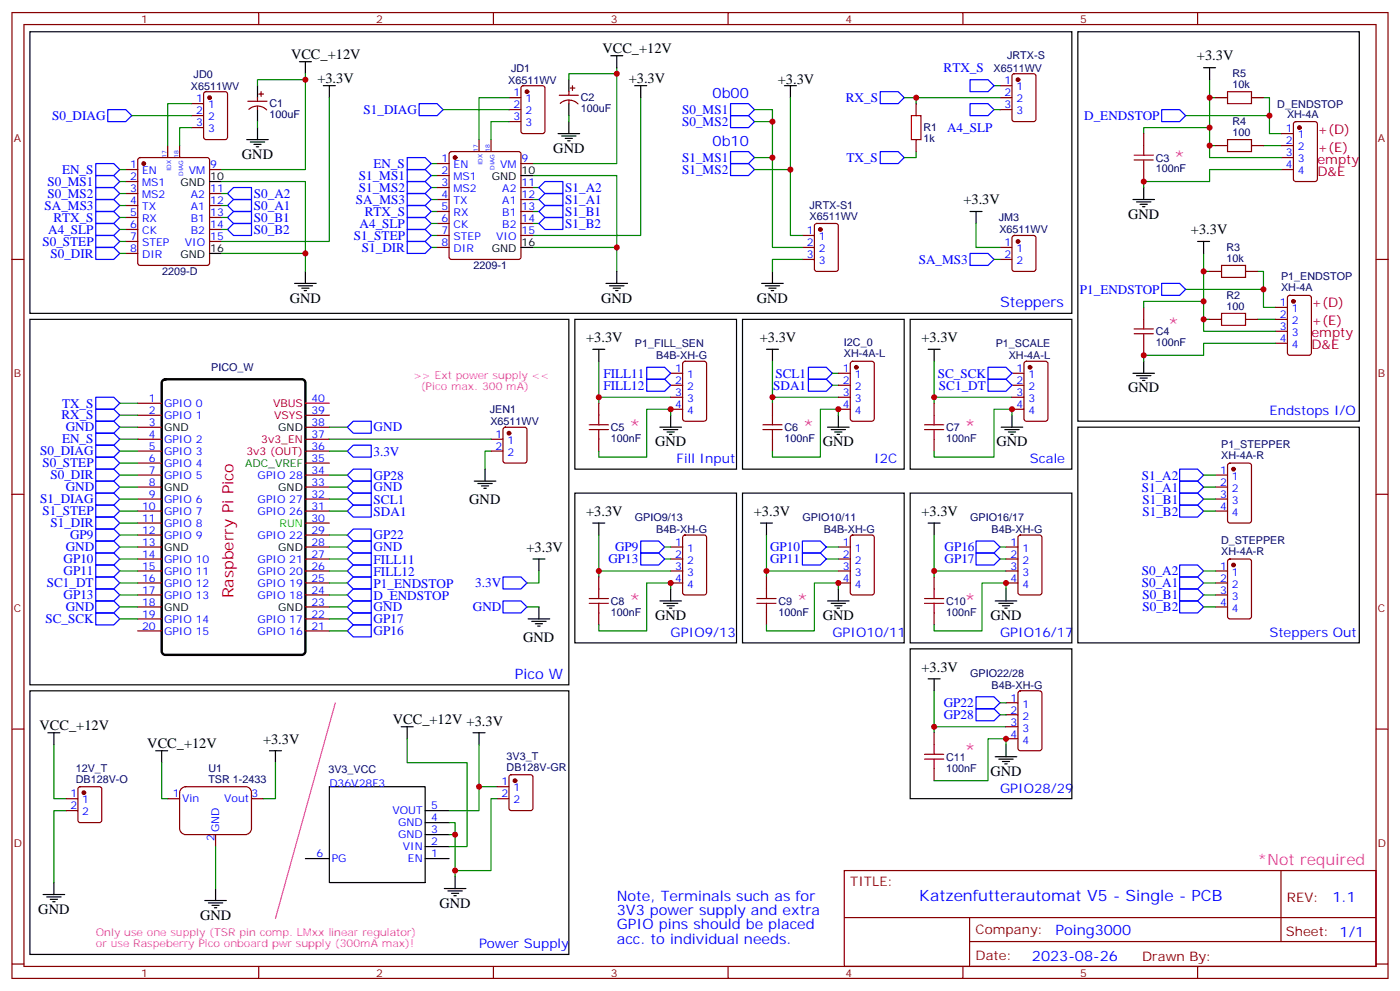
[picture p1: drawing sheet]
<svg xmlns="http://www.w3.org/2000/svg" width="412mm" height="292mm" viewBox="0 0 412 292" stroke-linecap="round" stroke-linejoin="round" font-family="sans-serif">
<g fill="none" stroke="#870000" stroke-width=".35">
<path d="M3.5 3.7h405.4v284.3h-405.4zM7.1 7.2h398.2v277.3h-398.2zM76.2 3.7v3.5M145.3 3.7v3.5M214.5 3.7v3.5M283.6 3.7v3.5M352.8 3.7v3.5M56.4 30.5h3.6M56.4 34h3.6M56.4 37.6h3.6M60.2 27.2l.5-.2h5.6l.7 .4v13l-.4 .6-5.9 .1-.7-.5v-12.9zM73 29.8h5.7"/>
<path d="M73.3 32.2a3.8 3.8 0 0 1 5.3 .2M75.8 28.8v1M75.8 31.2v1.1M76.2 27.7h1.4M76.9 27v1.4M149.9 28.8h3.6M149.9 32.3h3.6M149.9 35.8h3.6M153.7 25.4l.5-.2h5.6l.7 .5v12.9l-.4 .7h-5.9l-.7-.4v-13zM164.7 28h5.7M165 30.4a3.8 3.8 0 0 1 5.3 .2M167.6 27v1"/>
<path d="M167.6 29.5v1M167.9 25.9h1.4M168.6 25.2v1.4M269.9 30.5v3.5M294.6 28.8h3.5M294.6 32.3h3.5M294.6 25.2h3.5M298.3 21.9l.5-.2h5.6l.7 .4 .1 13-.5 .7h-5.9l-.6-.5-.1-12.9zM336.9 39.3v3.6M358.1 28.8h3.5M368.7 28.8h3.5M377.5 39.3h3.5"/>
<path d="M381.2 36l.5-.2h5.6l.7 .4 .1 16.5-.5 .7h-5.9l-.6-.4-.1-16.5zM37 49.9h3.6M37 53.4h3.6M37 57h3.6M40.8 46.6l.5-.2h19.7l.7 .4v30.6l-.4 .7h-20l-.7-.4v-30.6zM49.4 42.9v3.5M52.9 42.9v3.5M61.7 49.9h3.6M61.7 57h3.6M128.8 48.2h3.5M128.8 51.7h3.5M128.8 55.2h3.5"/>
<path d="M128.8 58.7h3.5M132.5 44.8l.5-.2h19.8l.6 .5 .1 30.6-.5 .6-20 .1-.7-.5v-30.6zM141.1 41.1v3.5M144.6 41.1v3.5M153.5 48.2h3.5M153.5 55.2h3.5M153.5 58.7h3.5M269.9 41.1v3.5M336.9 49.9v3.5M358.1 42.9h3.5M368.7 42.9h3.5M377.5 49.9h3.5"/>
<path d="M377.5 42.9h3.5M377.5 46.4h3.5M3.5 76.4h3.6M37 60.5h3.6M37 64h3.6M37 67.6h3.6M37 71.1h3.6M37 74.6h3.6M61.7 60.5h3.6M61.7 64h3.6M61.7 67.6h3.6M61.7 71.1h3.6"/>
<path d="M128.8 62.3h3.5M128.8 65.8h3.5M128.8 69.3h3.5M128.8 72.8h3.5M153.5 62.3h3.5M153.5 65.8h3.5M153.5 69.3h3.5M236.4 76.4h3.5M236.4 69.3h3.5M236.4 72.8h3.5M240.1 66l.5-.2h5.6l.7 .4v13l-.4 .6-5.9 .1-.7-.5v-12.9zM294.6 76.4h3.5"/>
<path d="M294.6 72.8h3.5M298.3 69.5l.5-.2h5.6l.7 .5 .1 9.4-.5 .6-5.9 .1-.6-.5-.1-9.4zM356.3 79.9h3.5M366.9 79.9h3.5M405.3 76.4h3.6M336.9 90.5v3.5M356.3 94h3.5M366.9 94h3.5M375.7 90.5h3.5M375.7 94h3.5M375.7 97.5h3.5M379.5 87.2l.4-.2h5.7l.6 .4 .1 16.5-.5 .6-5.9 .1-.6-.5-.1-16.4z"/>
<path d="M40.6 118.7h7M176.4 118.7v3.5M197.6 109.9h3.5M197.6 113.4h3.5M197.6 116.9h3.5M201.3 106.6l.5-.2h5.6l.7 .4v16.5l-.4 .6-5.9 .1-.7-.5v-16.4zM227.5 118.7v3.5M246.9 109.9h3.6M246.9 113.4h3.6M246.9 116.9h3.6M250.7 106.6l.5-.2h5.6l.7 .4v16.5l-.4 .6-5.9 .1-.7-.5v-16.4zM275.2 118.7v3.5"/>
<path d="M298.1 109.9h3.5M298.1 113.4h3.5M298.1 116.9h3.5M301.9 106.6l.4-.2h5.7l.6 .4 .1 16.5-.5 .6-5.9 .1-.6-.5-.1-16.4zM336.9 101.1v3.5M375.7 101.1h3.5M40.6 139.9h7M40.6 122.2h7M40.6 125.8h7M40.6 129.3h7M40.6 132.8h7M40.6 136.3h7"/>
<path d="M90 139.9h7M90 122.2h7M90 125.8h7M90 129.3h7M90 132.8h7M90 136.3h7M144.6 129.3h3.6M144.6 132.8h3.6M148.4 126l.5-.2h5.6l.7 .4v9.4l-.4 .7h-5.9l-.7-.4v-9.4zM176.4 129.3v3.5M197.6 120.5h3.5M227.5 129.3v3.5"/>
<path d="M246.9 120.5h3.6M275.2 129.3v3.5M298.1 120.5h3.5M358.1 139.9h3.5M361.8 136.6l.5-.3h5.6l.7 .5 .1 16.5-.5 .6-5.9 .1-.6-.5-.1-16.4zM3.5 145.5h3.6M40.6 150.5h7M40.6 146.9h7M40.6 143.4h7M40.6 154h7M40.6 157.5h7M90 150.5h7"/>
<path d="M90 146.9h7M90 143.4h7M90 154h7M90 157.5h7M201.3 157.7l.5-.2h5.6l.7 .4v16.5l-.4 .7-5.9 .1-.7-.5v-16.5zM250.7 157.7l.5-.2h5.6l.7 .4v16.5l-.4 .7-5.9 .1-.7-.5v-16.5zM300.1 157.7l.5-.2h5.6l.7 .4v16.5l-.4 .7-5.9 .1-.7-.5v-16.5zM358.1 150.5h3.5M358.1 146.9h3.5M358.1 143.4h3.5M405.3 145.5h3.6M40.6 178.7h7"/>
<path d="M40.6 175.2h7M40.6 171.6h7M40.6 168.1h7M40.6 161h7M40.6 164.6h7M90 178.7h7M90 175.2h7M90 171.6h7M90 168.1h7M90 161h7M90 164.6h7M176.4 169.9v3.5"/>
<path d="M197.6 171.6h3.5M197.6 168.1h3.5M197.6 161h3.5M197.6 164.6h3.5M225.8 169.9v3.5M246.9 171.6h3.6M246.9 168.1h3.6M246.9 161h3.6M246.9 164.6h3.6M275.2 169.9v3.5M296.3 171.6h3.6M296.3 168.1h3.6"/>
<path d="M296.3 161h3.6M296.3 164.6h3.6M358.1 178.7h3.5M358.1 175.2h3.5M358.1 171.6h3.5M358.1 168.1h3.5M361.8 164.8l.5-.2h5.6l.7 .4 .1 16.5-.5 .7h-5.9l-.6-.5-.1-16.4zM40.6 182.2h7M40.6 185.7h7M90 182.2h7M90 185.7h7M176.4 180.4v3.6"/>
<path d="M225.8 180.4v3.6M275.2 180.4v3.6M3.5 214.7h3.6M275.2 215.7v3.6M296.3 206.9h3.6M296.3 210.4h3.6M296.3 214h3.6M296.3 217.5h3.6M300.1 203.6l.5-.2h5.6l.7 .4v16.5l-.4 .7h-5.9l-.7-.4v-16.5zM405.3 214.7h3.6M19.4 235.1h3.5M19.4 238.7h3.5"/>
<path d="M23.2 231.8l.4-.2h5.7l.6 .4 .1 9.5-.5 .6-5.9 .1-.6-.5-.1-9.4zM49.4 235.1h3.5M53.5 232.1l1.2-.5h17.6a1.76 1.76 0 0 1 1.8 1.8v10.5a1.89 1.89 0 0 1-1.8 1.8h-17.6a1.89 1.89 0 0 1-1.8-1.8v-10.5zM74.1 235.1h3.5M146.4 235.1h3.5M146.4 231.6h3.5M150.2 228.3l.4-.2h5.7l.6 .4 .1 9.4-.5 .7-5.9 .1-.6-.5-.1-9.4zM275.2 226.3v3.5M63.5 245.7v3.5M248.7 256.3h156.6v28.2h-156.6zM377.3 256.3v20.9M248.7 270.1h156.5"/>
<path d="M285.6 277.2h119.6M285.6 270.1v14.2M3.5 283.8h3.6M76.2 284.5v3.5M145.3 284.5v3.5M214.5 284.5v3.5M283.6 284.5v3.5M352.8 284.5v3.5M405.3 283.8h3.6"/>
</g>
<g fill="#870000" stroke="#870000" stroke-width=".35">
<circle cx="42.3" cy="48.2" r=".53"/>
<circle cx="134.1" cy="46.4" r=".53"/>
<circle cx="363.4" cy="166.3" r=".53"/>
<circle cx="363.4" cy="138.1" r=".53"/>
<circle cx="24.7" cy="233.4" r=".53"/>
<circle cx="252.2" cy="108.1" r=".53"/>
<circle cx="61.7" cy="28.8" r=".53"/>
<circle cx="155.2" cy="27" r=".53"/>
<circle cx="299.9" cy="23.5" r=".53"/>
<circle cx="299.9" cy="71.1" r=".53"/>
<circle cx="241.7" cy="67.6" r=".53"/>
<circle cx="382.8" cy="37.6" r=".53"/>
<circle cx="381" cy="88.7" r=".53"/>
<circle cx="151.7" cy="229.8" r=".53"/>
<circle cx="303.4" cy="108.1" r=".53"/>
<circle cx="149.9" cy="127.5" r=".53"/>
</g>
<g fill="none" stroke="#000" stroke-width=".35">
<path d="M8.8 9.3h306.9v83h-306.9zM88.2 18.2h3.5M90 18.2v3.5M179.9 16.4h3.5M181.7 16.4v3.5M317.5 9.3h82.9v114.7h-82.9zM354.5 19.9h3.6M356.3 19.9v3.6M75.8 25.2v3.6M75.8 32.3v3.5M75.8 37.6v3.5M95.2 25.2h3.6"/>
<path d="M97 25.2v3.6M164.4 39.3h6.3M167.6 23.5v3.5M167.6 30.5v3.5M167.6 35.8v3.5M187 25.2h3.5M188.7 25.2v3.6M231.1 25.2h3.5M232.8 25.2v3.6M61.7 53.4h3.6M72.7 41.1h6.3M73.7 41.8h4.3"/>
<path d="M74.8 42.5h2.1M75.5 43.2h.7M153.5 51.7h3.5M165.5 40h4.2M166.5 40.7h2.1M167.2 41.5h.7M333.7 58.7h6.4M334.8 59.4h4.2M336.9 55.2v3.5M61.7 74.6h3.6M90 79.9v3.5M153.5 72.8h3.5"/>
<path d="M181.7 79.9v3.5M227.5 79.9v3.5M285.8 62.3h3.5M287.5 62.3v3.5M335.8 60.1h2.2M336.5 60.9h.8M352.8 71.1h3.5M354.5 71.1v3.5M8.8 94h158.8v107.6h-158.8zM86.8 83.4h6.3M87.8 84.1h4.3M88.9 84.8h2.1"/>
<path d="M89.6 85.5h.7M169.3 94h47.7v44.1h-47.7zM178.5 83.4h6.4M179.6 84.1h4.2M180.6 84.8h2.1M181.3 85.5h.7M218.7 94h47.6v44.1h-47.6zM224.4 83.4h6.3M225.4 84.1h4.3M226.5 84.8h2.1M227.2 85.5h.7M268.1 94h47.6v44.1h-47.6z"/>
<path d="M174.6 102.8h3.6M176.4 102.8v3.6M225.8 102.8h3.5M227.5 102.8v3.6M273.4 102.8h3.5M275.2 102.8v3.6M333.7 109.9h6.4M334.8 110.6h4.2M335.8 111.3h2.2M336.5 112h.8M336.9 106.4v3.5M142.9 138.1v3.5"/>
<path d="M194.4 125.8h6.3M195.4 126.5h4.3M196.5 127.2h2.1M197.2 127.9h.7M197.6 122.2v3.6M243.8 125.8h6.3M244.8 126.5h4.3M245.9 127.2h2.1M246.6 127.9h.7M246.9 122.2v3.6M294.9 125.8h6.4M296 126.5h4.2"/>
<path d="M297 127.2h2.2M297.7 127.9h.7M298.1 122.2v3.6M317.5 125.8h82.9v63.5h-82.9zM139.7 141.6h6.3M140.8 142.3h4.2M141.8 143.1h2.1M142.5 143.8h.7M169.3 145.2h47.7v44.1h-47.7zM174.6 154h3.6M176.4 154v3.5M218.7 145.2h47.6v44.1h-47.6z"/>
<path d="M224 154h3.5M225.8 154v3.5M268.1 145.2h47.6v44.1h-47.6zM273.4 154h3.5M275.2 154v3.5M157 164.6h3.5M158.7 164.6v3.5M158.7 178.7v3.5M194.4 176.9h6.3M195.4 177.6h4.3M196.5 178.3h2.1M197.2 179h.7"/>
<path d="M197.6 173.4v3.5M243.8 176.9h6.3M244.8 177.6h4.3M245.9 178.3h2.1M246.6 179h.7M246.9 173.4v3.5M293.2 176.9h6.3M294.2 177.6h4.2M295.3 178.3h2.1M296 179h.7M296.3 173.4v3.5M155.6 182.2h6.3"/>
<path d="M156.6 182.9h4.3M157.7 183.6h2.1M158.4 184.3h.7M268.1 191h47.6v44.1h-47.6zM273.4 199.8h3.5M275.2 199.8v3.6M8.8 203.4h158.8v77.6h-158.8zM14.1 215.7h3.5M15.9 215.7v3.6M118.2 214h3.5M119.9 214v3.5M139.3 215.7h3.6"/>
<path d="M141.1 215.7v3.6M296.3 219.3v3.5M45.9 221h3.5M47.6 221v3.5M79.4 221h3.5M81.1 221v3.5M97 231.6h28.2v28.2h-28.2zM125.2 238.7h7.1M293.2 222.8h6.3M294.2 223.5h4.2M295.3 224.2h2.1M296 224.9h.7"/>
<path d="M15.9 259.8v3.5M90 252.8h7M125.2 252.8h7.1M125.2 242.2h7.1M125.2 245.7h7.1M125.2 249.2h7.1M134.1 258.1v3.5M12.7 263.3h6.3M13.8 264.1h4.2M14.8 264.8h2.1M15.5 265.5h.7M60.3 265.1h6.4"/>
<path d="M61.4 265.8h4.2M62.4 266.5h2.2M63.1 267.2h.8M63.5 261.6v3.5M130.9 261.6h6.3M131.9 262.3h4.3M133 263h2.1M133.7 263.7h.7"/>
</g>
<g fill="none" stroke="#008700" stroke-width=".35">
<path d="M181.7 19.9v28.3h-24.7M38.8 34h17.6M56.4 37.6h-3.5v5.3M56.4 30.5h-7v12.4M75.8 35.8v1.8M90 21.7v28.2h-24.7M90 23.5h-14.2v1.7M97 28.8v42.3h-31.7M130.5 32.3h19.4M149.9 35.8h-5.3v5.3M149.9 28.8h-8.8v12.3M167.6 34v1.8"/>
<path d="M181.7 21.7h-14.1v1.8M188.7 28.8v40.5h-31.7M222.2 32.3h5.3v14.1h-5.3M222.2 35.8h5.3M232.8 28.8v40.5h3.6M266.3 28.8h28.3M269.9 28.8v1.7M292.8 25.2h1.8M292.8 32.3h1.8M349.2 34h24.7M356.3 23.5v19.4h1.8M356.3 37.6h-19.4v1.7"/>
<path d="M356.3 28.8h1.8M372.2 28.8h1.7v10.5h3.6M35.3 49.9h1.7M35.3 57h1.7M35.3 53.4h1.7M65.3 53.4h24.7v21.2M65.3 57h1.7M127 55.2h1.8M127 51.7h1.8M127 58.7h1.8M127 48.2h1.8M157 51.7h24.7v21.1"/>
<path d="M157 55.2h1.7M157 58.7h1.7M222.2 49.9h10.6M227.5 46.4v26.4h8.9M269.9 44.6v1.8h-3.6M356.3 42.9v3.5h21.2M372.2 42.9h5.3M377.5 49.9h-21.2v3.5h-19.4v1.8M35.3 71.1h1.7M35.3 74.6h1.7M35.3 64h1.7M35.3 60.5h1.7"/>
<path d="M35.3 67.6h1.7M65.3 74.6h24.7v5.3M65.3 64h1.7M65.3 60.5h1.7M65.3 67.6h1.7M127 62.3h1.8M127 65.8h1.8M127 72.8h1.8M127 69.3h1.8M157 72.8h24.7v7.1M157 62.3h1.7M157 65.8h1.7"/>
<path d="M236.4 76.4h-8.9v3.5M287.5 65.8v7h7.1M292.8 76.4h1.8M354.5 74.6v19.4h1.8M354.5 79.9h1.8M370.4 79.9h1.8v10.6h3.5M349.2 85.2h23M354.5 94v3.5h21.2M354.5 88.7h-17.6v1.8M370.4 94h5.3M35.3 118.7h5.3M176.4 106.4v10.5h21.2"/>
<path d="M176.4 116.9v1.8M227.5 106.4v10.5h19.4M227.5 116.9v1.8M245.2 109.9h1.7M245.2 113.4h1.7M275.2 106.4v10.5h22.9M275.2 116.9v1.8M375.7 101.1h-21.2v3.5h-17.6v1.8M35.3 139.9h5.3M35.3 125.8h5.3M35.3 136.3h5.3M35.3 132.8h5.3"/>
<path d="M35.3 129.3h5.3M35.3 122.2h5.3M97 139.9h5.3M97 125.8h5.3M97 132.8h5.3M97 129.3h47.6M144.6 132.8h-1.7v5.3M197.6 122.2v-1.7h-7.1v14.1h-14.1v-1.8M246.9 122.2v-1.7h-5.2v14.1h-14.2v-1.8M298.1 122.2v-1.7h-5.3v14.1h-17.6v-1.8M354.5 139.9h3.6M35.3 143.4h5.3"/>
<path d="M35.3 146.9h5.3M35.3 150.5h5.3M35.3 154h5.3M35.3 157.5h5.3M97 143.4h5.3M97 146.9h5.3M97 150.5h5.3M97 157.5h5.3M176.4 157.5v10.6h21.2M225.8 157.5v10.6h21.1M275.2 157.5v10.6h21.1M354.5 143.4h3.6"/>
<path d="M354.5 146.9h3.6M354.5 150.5h3.6M35.3 178.7h5.3M35.3 168.1h5.3M35.3 171.6h5.3M35.3 175.2h5.3M35.3 161h5.3M35.3 164.6h5.3M97 178.7h5.3M97 168.1h5.3M97 171.6h5.3M97 175.2h5.3"/>
<path d="M97 161h5.3M97 164.6h5.3M155.2 178.7h3.5M158.7 168.1v3.5h-3.5M176.4 168.1v1.8M195.8 161h1.8M195.8 164.6h1.8M197.6 173.4v-1.8h-7.1v14.1h-14.1v-1.7M225.8 168.1v1.8M243.4 161h3.5M243.4 164.6h3.5M246.9 173.4v-1.8h-7v14.1h-14.1v-1.7"/>
<path d="M275.2 168.1v1.8M294.6 161h1.7M294.6 164.6h1.7M296.3 173.4v-1.8h-7v14.1h-14.1v-1.7M354.5 178.7h3.6M354.5 168.1h3.6M354.5 171.6h3.6M354.5 175.2h3.6M35.3 182.2h5.3M97 182.2h5.3M97 185.7h5.3M15.9 219.3v15.8h3.5"/>
<path d="M119.9 217.5v7h17.7v24.7h-5.3M141.1 219.3v12.3h5.3M275.2 203.4v10.6h21.1M275.2 214v1.7M294.6 206.9h1.7M294.6 210.4h1.7M296.3 219.3v-1.8h-5.3v12.3h-15.8M19.4 238.7h-3.5v21.1M47.6 224.5v10.6h1.8M81.1 224.5v10.6h-3.5M141.1 231.6v7.1h-8.8M146.4 235.1h-1.8v21.2h-10.5"/>
<path d="M63.5 249.2v12.4M132.3 242.2h1.8v3.5h-1.8M134.1 245.7v12.4"/>
</g>
<g fill="none" stroke="#00f" stroke-width=".35">
<path d="M31.7 32.3h5.3l1.8 1.7-1.8 1.8h-5.3zM123.5 30.5h5.3l1.7 1.8-1.7 1.7h-5.3zM215.2 30.5h5.3l1.7 1.8-1.7 1.7h-5.3zM215.2 34h5.3l1.7 1.8-1.7 1.8h-5.3zM259.3 27h5.3l1.7 1.8-1.7 1.7h-5.3zM285.8 30.5h5.2l1.8 1.8-1.8 1.7h-5.2zM285.8 23.5h5.2l1.8 1.7-1.8 1.8h-5.2zM342.2 32.3h5.3l1.7 1.7-1.7 1.8h-5.3zM28.2 48.2h5.3l1.8 1.7-1.8 1.8h-5.3zM28.2 51.7h5.3l1.8 1.7-1.8 1.8h-5.3zM28.2 55.2h5.3l1.8 1.8-1.8 1.7h-5.3zM28.2 58.7h5.3l1.8 1.8-1.8 1.8h-5.3z"/>
<path d="M67 57l1.8-1.8h5.3v3.5h-5.3zM119.9 53.4h5.3l1.8 1.8-1.8 1.8h-5.3zM119.9 49.9h5.3l1.8 1.8-1.8 1.7h-5.3zM119.9 46.4h5.3l1.8 1.8-1.8 1.7h-5.3zM119.9 57h5.3l1.8 1.7-1.8 1.8h-5.3zM158.7 58.7l1.8-1.7h5.3v3.5h-5.3zM158.7 55.2l1.8-1.8h5.3v3.6h-5.3zM215.2 44.6h5.3l1.7 1.8-1.7 1.8h-5.3zM215.2 48.2h5.3l1.7 1.7-1.7 1.8h-5.3zM259.3 44.6h5.3l1.7 1.8-1.7 1.8h-5.3zM28.2 69.3h5.3l1.8 1.8-1.8 1.7h-5.3zM28.2 72.8h5.3l1.8 1.8-1.8 1.8h-5.3z"/>
<path d="M28.2 62.3h5.3l1.8 1.7-1.8 1.8h-5.3zM28.2 65.8h5.3l1.8 1.8-1.8 1.7h-5.3zM67 60.5l1.8-1.8h5.3v3.6h-5.3zM67 64l1.8-1.7h5.3v3.5h-5.3zM67 67.6l1.8-1.8h5.3v3.5h-5.3zM119.9 60.5h5.3l1.8 1.8-1.8 1.7h-5.3zM119.9 71.1h5.3l1.8 1.7-1.8 1.8h-5.3zM119.9 67.6h5.3l1.8 1.7-1.8 1.8h-5.3zM119.9 64h5.3l1.8 1.8-1.8 1.8h-5.3zM158.7 65.8l1.8-1.8h5.3v3.6h-5.3zM158.7 62.3l1.8-1.8h5.3v3.5h-5.3zM285.8 74.6h5.2l1.8 1.8-1.8 1.7h-5.2z"/>
<path d="M342.2 83.4h5.3l1.7 1.8-1.7 1.8h-5.3zM28.2 116.9h5.3l1.8 1.8-1.8 1.8h-5.3zM190.5 108.1h5.3l1.8 1.8-1.8 1.8h-5.3zM190.5 111.7h5.3l1.8 1.7-1.8 1.8h-5.3zM238.1 108.1h5.3l1.8 1.8-1.8 1.8h-5.3zM238.1 111.7h5.3l1.8 1.7-1.8 1.8h-5.3zM291 111.7h5.3l1.8 1.7-1.8 1.8h-5.3zM291 108.1h5.3l1.8 1.8-1.8 1.8h-5.3zM28.2 124h5.3l1.8 1.8-1.8 1.7h-5.3zM28.2 138.1h5.3l1.8 1.8-1.8 1.7h-5.3zM28.2 134.6h5.3l1.8 1.7-1.8 1.8h-5.3zM28.2 131.1h5.3l1.8 1.7-1.8 1.8h-5.3z"/>
<path d="M28.2 127.5h5.3l1.8 1.8-1.8 1.8h-5.3zM28.2 120.5h5.3l1.8 1.7-1.8 1.8h-5.3zM102.3 139.9l1.8-1.8h5.3v3.5h-5.3zM102.3 125.8l1.8-1.8h5.3v3.5h-5.3zM102.3 132.8l1.8-1.7h5.3v3.5h-5.3zM347.5 138.1h5.3l1.7 1.8-1.7 1.7h-5.3zM28.2 159.3h5.3l1.8 1.7-1.8 1.8h-5.3zM28.2 141.6h5.3l1.8 1.8-1.8 1.8h-5.3zM28.2 152.2h5.3l1.8 1.8-1.8 1.8h-5.3zM28.2 148.7h5.3l1.8 1.8-1.8 1.7h-5.3zM28.2 145.2h5.3l1.8 1.7-1.8 1.8h-5.3zM28.2 155.8h5.3l1.8 1.7-1.8 1.8h-5.3z"/>
<path d="M102.3 150.5l1.8-1.8h5.3v3.5h-5.3zM102.3 146.9l1.8-1.7h5.3v3.5h-5.3zM102.3 143.4l1.8-1.8h5.3v3.6h-5.3zM102.3 157.5l1.8-1.7h5.3v3.5h-5.3zM188.7 159.3h5.3l1.8 1.7-1.8 1.8h-5.3zM236.4 159.3h5.3l1.7 1.7-1.7 1.8h-5.3zM287.5 159.3h5.3l1.8 1.7-1.8 1.8h-5.3zM347.5 141.6h5.3l1.7 1.8-1.7 1.8h-5.3zM347.5 145.2h5.3l1.7 1.7-1.7 1.8h-5.3zM347.5 148.7h5.3l1.7 1.8-1.7 1.7h-5.3zM28.2 176.9h5.3l1.8 1.8-1.8 1.7h-5.3zM28.2 169.9h5.3l1.8 1.7-1.8 1.8h-5.3z"/>
<path d="M28.2 162.8h5.3l1.8 1.8-1.8 1.7h-5.3zM28.2 166.3h5.3l1.8 1.8-1.8 1.8h-5.3zM28.2 173.4h5.3l1.8 1.8-1.8 1.7h-5.3zM102.3 171.6l1.8-1.7h5.3v3.5h-5.3zM102.3 175.2l1.8-1.8h5.3v3.5h-5.3zM102.3 164.6l1.8-1.8h5.3v3.5h-5.3zM102.3 168.1l1.8-1.8h5.3v3.6h-5.3zM102.3 178.7l1.8-1.8h5.3v3.5h-5.3zM102.3 161l1.8-1.7h5.3v3.5h-5.3zM148.2 176.9h5.3l1.7 1.8-1.7 1.7h-5.3zM148.2 169.9h5.3l1.7 1.7-1.7 1.8h-5.3zM188.7 162.8h5.3l1.8 1.8-1.8 1.7h-5.3z"/>
<path d="M236.4 162.8h5.3l1.7 1.8-1.7 1.7h-5.3zM287.5 162.8h5.3l1.8 1.8-1.8 1.7h-5.3zM347.5 166.3h5.3l1.7 1.8-1.7 1.8h-5.3zM347.5 169.9h5.3l1.7 1.7-1.7 1.8h-5.3zM347.5 173.4h5.3l1.7 1.8-1.7 1.7h-5.3zM347.5 176.9h5.3l1.7 1.8-1.7 1.7h-5.3zM28.2 180.4h5.3l1.8 1.8-1.8 1.8h-5.3zM102.3 182.2l1.8-1.8h5.3v3.6h-5.3zM104.1 184h5.3v3.5h-5.3l-1.8-1.8zM287.5 205.1h5.3l1.8 1.8-1.8 1.8h-5.3zM287.5 208.7h5.3l1.8 1.7-1.8 1.8h-5.3z"/>
</g>
<path d="M47.9 112.1l.8-.4h40.2l.6 .2 .4 .5 .1 79.3-.3 .7-.5 .3-40.5 .1-.6-.2-.4-.6-.1-79.3z" fill="none" stroke="#000" stroke-width=".71"/>
<path d="M90 118.7h7" fill="none" stroke="#f00" stroke-width=".35"/>
<g fill="none" stroke="#a10000" stroke-width=".35">
<path d="M268.5 34h2.8v7.1h-2.8zM361.6 27h7.1v3.5h-7.1zM334.1 47.1h5.6M334.1 45.7h5.6M336.9 42.9v2.8M336.9 47.1v2.8M361.6 41.1h7.1v3.5h-7.1zM359.8 78.1h7.1v3.6h-7.1zM334.1 98.2h5.6M334.1 96.8h5.6M336.9 94v2.8M336.9 98.2v2.9"/>
<path d="M359.8 92.3h7.1v3.5h-7.1zM173.6 126.5h5.6M173.6 125.1h5.6M176.4 122.2v2.9M176.4 126.5v2.8M224.7 126.5h5.7M224.7 125.1h5.7M227.5 122.2v2.9M227.5 126.5v2.8M272.3 126.5h5.7M272.3 125.1h5.7M275.2 122.2v2.9"/>
<path d="M275.2 126.5v2.8M173.6 177.6h5.6M173.6 176.2h5.6M176.4 173.4v2.8M176.4 177.6v2.8M223 177.6h5.6M223 176.2h5.6M225.8 173.4v2.8M225.8 177.6v2.8M272.3 177.6h5.7M272.3 176.2h5.7M275.2 173.4v2.8"/>
<path d="M275.2 177.6v2.8M275.2 219.3v2.8M272.3 223.5h5.7M272.3 222.1h5.7M275.2 223.5v2.8"/>
</g>
<path d="M98.8 206.9l-17.7 63.5" fill="none" stroke="#f0f" stroke-width=".35"/>
<g fill="#c00">
<circle cx="90" cy="74.6" r=".88"/>
<circle cx="181.7" cy="72.8" r=".88"/>
<circle cx="90" cy="23.5" r=".88"/>
<circle cx="181.7" cy="21.7" r=".88"/>
<circle cx="356.3" cy="28.8" r=".88"/>
<circle cx="373.9" cy="34" r=".88"/>
<circle cx="372.2" cy="85.2" r=".88"/>
<circle cx="356.3" cy="37.6" r=".88"/>
<circle cx="269.9" cy="28.8" r=".88"/>
<circle cx="356.3" cy="42.9" r=".88"/>
<circle cx="354.5" cy="94" r=".88"/>
<circle cx="134.1" cy="245.7" r=".88"/>
<circle cx="227.5" cy="116.9" r=".88"/>
<circle cx="354.5" cy="79.9" r=".88"/>
<circle cx="176.4" cy="116.9" r=".88"/>
<circle cx="275.2" cy="116.9" r=".88"/>
<circle cx="176.4" cy="168.1" r=".88"/>
<circle cx="225.8" cy="168.1" r=".88"/>
<circle cx="275.2" cy="168.1" r=".88"/>
<circle cx="275.2" cy="214" r=".88"/>
<circle cx="336.9" cy="53.4" r=".88"/>
<circle cx="354.5" cy="88.7" r=".88"/>
<circle cx="336.9" cy="104.6" r=".88"/>
<circle cx="197.6" cy="120.5" r=".88"/>
<circle cx="298.1" cy="120.5" r=".88"/>
<circle cx="246.9" cy="120.5" r=".88"/>
<circle cx="197.6" cy="171.6" r=".88"/>
<circle cx="246.9" cy="171.6" r=".88"/>
<circle cx="296.3" cy="171.6" r=".88"/>
<circle cx="296.3" cy="217.5" r=".88"/>
<circle cx="141.1" cy="231.6" r=".88"/>
<circle cx="134.1" cy="256.3" r=".88"/>
<circle cx="227.5" cy="35.8" r=".88"/>
<circle cx="227.5" cy="46.4" r=".88"/>
<circle cx="232.8" cy="49.9" r=".88"/>
</g>
<g font-size="5.6" fill="#f0f">
<text x="345.7" y="48.2">*</text>
<text x="344" y="97.5">*</text>
<text x="185.2" y="127.5">*</text>
<text x="236.4" y="127.5">*</text>
<text x="284" y="127.5">*</text>
<text x="185.2" y="178.7">*</text>
<text x="234.6" y="178.7">*</text>
<text x="284" y="178.7">*</text>
<text x="284" y="222.8">*</text>
</g>
<text font-size="4.6" fill="#f00" x="68.8" y="176.2" transform="rotate(-90 68.8 176.2)">Raspberry Pi Pico</text>
<text font-size="4.6" fill="#f0f" x="370.4" y="254.5">*Not required</text>
<text font-size="4.6" fill="#00f" x="270.8" y="265.3">Katzenfutterautomat V5 - Single - PCB</text>
<g font-size="4.2">
<text x="85.7" y="17.5">VCC_+12V</text>
<text x="177.4" y="15.7">VCC_+12V</text>
<text x="352.6" y="17.8">+3.3V</text>
<text x="93.5" y="24.5">+3.3V</text>
<text x="185.2" y="24.5">+3.3V</text>
<text x="229.1" y="24.8">+3.3V</text>
<text x="71.3" y="46.7">GND</text>
<text x="163" y="45">GND</text>
<text x="283.8" y="60.1">+3.3V</text>
<text x="332.3" y="64.4">GND</text>
<text x="350.8" y="68.9">+3.3V</text>
<text x="85.4" y="89.1">GND</text>
<text x="177.1" y="89.1">GND</text>
<text x="223" y="89.1">GND</text>
<text x="172.7" y="100.7">+3.3V</text>
<text x="223.8" y="100.7">+3.3V</text>
<text x="271.5" y="100.7">+3.3V</text>
<text x="332.3" y="115.5">GND</text>
<text x="193" y="131.4">GND</text>
<text x="242.4" y="131.4">GND</text>
<text x="293.5" y="131.4">GND</text>
<text x="138.2" y="148.3">GND</text>
<text x="172.7" y="151.8">+3.3V</text>
<text x="222.1" y="151.8">+3.3V</text>
<text x="271.5" y="151.8">+3.3V</text>
<text x="155.1" y="162.5">+3.3V</text>
<text x="193" y="182.6">GND</text>
<text x="242.4" y="182.6">GND</text>
<text x="291.7" y="182.6">GND</text>
<text x="154.1" y="188.9">GND</text>
<text x="271.5" y="197.7">+3.3V</text>
<text x="11.6" y="215">VCC_+12V</text>
<text x="115.7" y="213.3">VCC_+12V +3.3V</text>
<text x="43.4" y="220.3">VCC_+12V</text>
<text x="77.5" y="218.9">+3.3V</text>
<text x="291.7" y="228.4">GND</text>
<text x="11.3" y="269">GND</text>
<text x="129.5" y="267.2">GND</text>
<text x="58.9" y="270.8">GND</text>
</g>
<g font-size="4.2" fill="#00f">
<text x="209.9" y="28.8">0b00</text>
<text x="209.9" y="42.9">0b10</text>
<text x="294.6" y="90.5">Steppers</text>
<text x="151.7" y="199.8">Pico W</text>
<text x="181.7" y="265.1">Note, Terminals such as for</text>
<text x="181.7" y="269.3">3V3 power supply and extra</text>
<text x="392.5" y="265.6">1.1</text>
<text x="181.7" y="273.6">GPIO pins should be placed</text>
<text x="310.9" y="275.1">Poing3000</text>
<text x="181.7" y="277.8">acc. to individual needs.</text>
<text x="304" y="282.9">2023-08-26</text>
</g>
<g font-size="3.9" fill="#00f">
<text x="278" y="21.2">RTX_S</text>
<text x="15.4" y="35.3">S0_DIAG</text>
<text x="107.1" y="33.5">S1_DIAG</text>
<text x="200.9" y="33.5">S0_MS1</text>
<text x="249.2" y="30">RX_S</text>
<text x="319.4" y="35.3">D_ENDSTOP</text>
<text x="200.9" y="37">S0_MS2</text>
<text x="279" y="38.8">A4_SLP</text>
<text x="200.9" y="47.6">S1_MS1</text>
<text x="249.4" y="47.7">TX_S</text>
<text x="18.3" y="51.2">EN_S</text>
<text x="105.7" y="53">S1_MS1</text>
<text x="110" y="49.4">EN_S</text>
<text x="200.9" y="51.1">S1_MS2</text>
<text x="14" y="54.7">S0_MS1</text>
<text x="14" y="58.2">S0_MS2</text>
<text x="74.8" y="58.2">S0_A2</text>
<text x="104.8" y="60">SA_MS3</text>
<text x="105.7" y="56.5">S1_MS2</text>
<text x="166.5" y="59.9">S1_A1</text>
<text x="166.5" y="56.4">S1_A2</text>
<text x="13.1" y="61.8">SA_MS3</text>
<text x="15.7" y="65.3">RTX_S</text>
<text x="74.8" y="61.7">S0_A1</text>
<text x="74.8" y="65.2">S0_B1</text>
<text x="107.4" y="63.5">RTX_S</text>
<text x="166.5" y="63.5">S1_B1</text>
<text x="14.2" y="68.8">A4_SLP</text>
<text x="74.8" y="68.8">S0_B2</text>
<text x="104.2" y="70.6">S1_STEP</text>
<text x="105.9" y="67">A4_SLP</text>
<text x="166.5" y="67">S1_B2</text>
<text x="12.5" y="72.4">S0_STEP</text>
<text x="14.9" y="75.9">S0_DIR</text>
<text x="106.6" y="74.1">S1_DIR</text>
<text x="270.6" y="77.6">SA_MS3</text>
<text x="318.1" y="86.5">P1_ENDSTOP</text>
<text x="177.8" y="111.2">FILL11</text>
<text x="228.4" y="111.1">SCL1</text>
<text x="276.2" y="111.1">SC_SCK</text>
<text x="18.3" y="120">TX_S</text>
<text x="177.8" y="114.7">FILL12</text>
<text x="227.8" y="114.7">SDA1</text>
<text x="276.6" y="114.7">SC1_DT</text>
<text x="18.1" y="123.5">RX_S</text>
<text x="373.9" y="122.2">Endstops I/O</text>
<text x="18.3" y="130.5">EN_S</text>
<text x="19.4" y="127">GND</text>
<text x="110.1" y="127">GND</text>
<text x="11.8" y="134.1">S0_DIAG</text>
<text x="12.5" y="137.6">S0_STEP</text>
<text x="110" y="134.1">3.3V</text>
<text x="199.3" y="136.3">Fill Input</text>
<text x="257.5" y="136.3">I2C</text>
<text x="303.4" y="136.3">Scale</text>
<text x="14.9" y="141.1">S0_DIR</text>
<text x="110.1" y="141.2">GP28</text>
<text x="336.3" y="141.2">S1_A2</text>
<text x="11.8" y="148.2">S1_DIAG</text>
<text x="19.4" y="144.6">GND</text>
<text x="110.1" y="148.3">SCL1</text>
<text x="110.1" y="144.7">GND</text>
<text x="336.3" y="144.7">S1_A1</text>
<text x="336.5" y="148.2">S1_B1</text>
<text x="12.5" y="151.7">S1_STEP</text>
<text x="14.9" y="155.3">S1_DIR</text>
<text x="110.1" y="151.8">SDA1</text>
<text x="336.5" y="151.8">S1_B2</text>
<text x="20.6" y="158.8">GP9</text>
<text x="110.1" y="158.7">GP22</text>
<text x="18.7" y="165.8">GP10</text>
<text x="19.4" y="162.3">GND</text>
<text x="110.1" y="165.9">FILL11</text>
<text x="110.1" y="162.3">GND</text>
<text x="179.2" y="165.8">GP13</text>
<text x="181.2" y="162.3">GP9</text>
<text x="226.8" y="162.3">GP10</text>
<text x="226.8" y="165.8">GP11</text>
<text x="278.2" y="165.8">GP17</text>
<text x="278.2" y="162.3">GP16</text>
<text x="13.8" y="172.9">SC1_DT</text>
<text x="18.7" y="169.4">GP11</text>
<text x="110.1" y="173">P1_ENDSTOP</text>
<text x="110.1" y="169.4">FILL12</text>
<text x="140" y="172.8">3.3V</text>
<text x="336.3" y="169.4">S0_A2</text>
<text x="336.3" y="172.9">S0_A1</text>
<text x="18.7" y="176.4">GP13</text>
<text x="19.4" y="179.9">GND</text>
<text x="110.1" y="179.9">GND</text>
<text x="110.1" y="176.5">D_ENDSTOP</text>
<text x="139.3" y="179.9">GND</text>
<text x="336.5" y="176.4">S0_B1</text>
<text x="336.5" y="180">S0_B2</text>
<text x="13.4" y="183.5">SC_SCK</text>
<text x="110.1" y="183.4">GP17</text>
<text x="110.1" y="186.9">GP16</text>
<text x="197.6" y="187.5">GPIO9/13</text>
<text x="245.2" y="187.5">GPIO10/11</text>
<text x="294.6" y="187.5">GPIO16/17</text>
<text x="373.9" y="187.5">Steppers Out</text>
<text x="278" y="208.2">GP22</text>
<text x="278" y="211.6">GP28</text>
<text x="294.6" y="233.4">GPIO28/29</text>
<text x="141.1" y="279.2">Power Supply</text>
</g>
<g font-size="3.9" fill="#f00">
<text x="388.1" y="39.3">+(D)</text>
<text x="388.1" y="44.6">+(E)</text>
<text x="388.1" y="51.7">D&amp;E</text>
<text x="388.1" y="48.2">empty</text>
<text x="386.3" y="95.8">+(E)</text>
<text x="386.3" y="90.5">+(D)</text>
<text x="386.3" y="99.3">empty</text>
<text x="386.3" y="102.8">D&amp;E</text>
</g>
<g font-size="3.9" fill="#800">
<text x="250.5" y="260.9">TITLE:</text>
<text x="379.1" y="265.6">REV:</text>
<text x="287.4" y="275.1">Company:</text>
<text x="378.7" y="275.7">Sheet: 1/1</text>
<text x="287.4" y="282.8">Date:</text>
<text x="336.4" y="282.8">Drawn By:</text>
</g>
<g font-size="3.2" fill="#800">
<text x="41.6" y="6.7">1</text>
<text x="110.8" y="6.7">2</text>
<text x="179.9" y="6.7">3</text>
<text x="249.1" y="6.7">4</text>
<text x="318.2" y="6.7">5</text>
<text x="4.1" y="41.8">A</text>
<text x="405.9" y="41.8">A</text>
<text x="4.1" y="110.9">B</text>
<text x="405.9" y="110.9">B</text>
<text x="4.1" y="180.1">C</text>
<text x="405.9" y="180.1">C</text>
<text x="4.1" y="249.2">D</text>
<text x="405.9" y="249.2">D</text>
<text x="41.6" y="287.5">1</text>
<text x="110.8" y="287.5">2</text>
<text x="179.9" y="287.5">3</text>
<text x="249.1" y="287.5">4</text>
<text x="318.2" y="287.5">5</text>
</g>
<g font-size="3.2" fill="#000080">
<text x="296.7" y="17.5">JRTX-S</text>
<text x="57" y="22.9">JD0</text>
<text x="150.5" y="21.1">JD1</text>
<text x="292.7" y="21.1">X6511WV</text>
<text x="363" y="22.7">R5</text>
<text x="56.3" y="26.4">X6511WV</text>
<text x="149.7" y="24.6">X6511WV</text>
<text x="171.1" y="29.9">C2</text>
<text x="363" y="25.9">10k</text>
<text x="79.4" y="34.8">100uF</text>
<text x="79.4" y="31.6">C1</text>
<text x="171.1" y="33.1">100uF</text>
<text x="376.3" y="31.7">D_ENDSTOP</text>
<text x="379.1" y="34.6">XH-4A</text>
<text x="272" y="41.9">1k</text>
<text x="272" y="38.7">R1</text>
<text x="363" y="40">100</text>
<text x="363" y="36.8">R4</text>
<text x="340.4" y="47.6">C3</text>
<text x="340.4" y="50.7">100nF</text>
<text x="238.5" y="64.7">X6511WV</text>
<text x="238.5" y="61.6">JRTX-S1</text>
<text x="294.2" y="65.2">JM3</text>
<text x="294.4" y="68.7">X6511WV</text>
<text x="361.3" y="77.1">10k</text>
<text x="361.3" y="73.9">R3</text>
<text x="47.8" y="81.1">2209-D</text>
<text x="139.5" y="79.3">2209-1</text>
<text x="377.4" y="82.6">P1_ENDSTOP</text>
<text x="361.3" y="88">R2</text>
<text x="377.4" y="85.8">XH-4A</text>
<text x="361.3" y="91.2">100</text>
<text x="248.6" y="102">I2C_0</text>
<text x="340.4" y="101.9">100nF</text>
<text x="340.4" y="98.7">C4</text>
<text x="187" y="102.2">P1_FILL_SEN</text>
<text x="193.3" y="105.7">B4B-XH-G</text>
<text x="248.6" y="105.2">XH-4A-L</text>
<text x="293.3" y="102.2">P1_SCALE</text>
<text x="297.1" y="105.8">XH-4A-L</text>
<text x="62.2" y="109.3">PICO_W</text>
<text x="144.3" y="121.6">JEN1</text>
<text x="144.4" y="125.1">X6511WV</text>
<text x="179.9" y="130.1">100nF</text>
<text x="179.9" y="126.9">C5</text>
<text x="231.1" y="130.1">100nF</text>
<text x="231.1" y="126.9">C6</text>
<text x="278.7" y="130.1">100nF</text>
<text x="278.7" y="126.9">C7</text>
<text x="359.7" y="131.9">P1_STEPPER</text>
<text x="359.7" y="135.1">XH-4A-R</text>
<text x="187" y="153.4">GPIO9/13</text>
<text x="236.4" y="153.4">GPIO10/11</text>
<text x="285.8" y="153.4">GPIO16/17</text>
<text x="193.3" y="156.9">B4B-XH-G</text>
<text x="242.7" y="156.9">B4B-XH-G</text>
<text x="292.1" y="156.9">B4B-XH-G</text>
<text x="359.7" y="160.2">D_STEPPER</text>
<text x="359.7" y="163.3">XH-4A-R</text>
<text x="179.9" y="178.1">C8</text>
<text x="229.3" y="178.1">C9</text>
<text x="278.7" y="178.1">C10</text>
<text x="179.9" y="181.3">100nF</text>
<text x="229.3" y="181.3">100nF</text>
<text x="278.7" y="181.3">100nF</text>
<text x="285.8" y="199.2">GPIO22/28</text>
<text x="292.1" y="202.7">B4B-XH-G</text>
<text x="22.3" y="227.4">12V_T</text>
<text x="61.4" y="227.2">U1</text>
<text x="96.8" y="227.5">3V3_VCC</text>
<text x="149.2" y="226.9">DB128V-GR</text>
<text x="149.2" y="223.8">3V3_T</text>
<text x="278.7" y="227.1">100nF</text>
<text x="278.7" y="224">C11</text>
<text x="22.3" y="230.5">DB128V-O</text>
<text x="61.4" y="230.4">TSR 1-2433</text>
</g>
<g font-size="3.2" fill="#00f">
<text x="151.3" y="28.4">1</text>
<text x="295.9" y="24.9">1</text>
<text x="295.9" y="28.4">2</text>
<text x="299.4" y="26.6">1</text>
<text x="57.8" y="30.2">1</text>
<text x="57.8" y="33.7">2</text>
<text x="61.3" y="31.9">1</text>
<text x="61.3" y="35.5">2</text>
<text x="151.3" y="31.9">2</text>
<text x="151.3" y="35.5">3</text>
<text x="154.8" y="30.2">1</text>
<text x="154.8" y="33.7">2</text>
<text x="295.9" y="31.9">3</text>
<text x="299.4" y="30.2">2</text>
<text x="299.4" y="33.7">3</text>
<text x="57.8" y="37.2">3</text>
<text x="61.3" y="39">3</text>
<text x="154.8" y="37.2">3</text>
<text x="378.8" y="39">1</text>
<text x="382.3" y="40.7">1</text>
<text x="130.1" y="47.8">1</text>
<text x="153.6" y="47.8">9</text>
<text x="378.8" y="42.5">2</text>
<text x="378.8" y="46">3</text>
<text x="382.3" y="44.3">2</text>
<text x="382.3" y="47.8">3</text>
<text x="38.4" y="49.6">1</text>
<text x="38.4" y="53.1">2</text>
<text x="41.9" y="51.3">EN</text>
<text x="55.6" y="51.3">VM</text>
<text x="61.9" y="49.6">9</text>
<text x="130.1" y="51.3">2</text>
<text x="133.6" y="49.6">EN</text>
<text x="133.6" y="53.1">MS1</text>
<text x="147.3" y="49.6">VM</text>
<text x="378.8" y="49.6">4</text>
<text x="382.3" y="51.3">4</text>
<text x="38.4" y="56.6">3</text>
<text x="41.9" y="54.9">MS1</text>
<text x="41.9" y="58.4">MS2</text>
<text x="56.2" y="58.4">A2</text>
<text x="61.9" y="56.6">11</text>
<text x="130.1" y="54.9">3</text>
<text x="130.1" y="58.4">4</text>
<text x="133.6" y="56.6">MS2</text>
<text x="148" y="56.6">A2</text>
<text x="153.6" y="58.4">12</text>
<text x="153.6" y="54.9">11</text>
<text x="38.4" y="60.1">4</text>
<text x="38.4" y="63.7">5</text>
<text x="41.9" y="61.9">TX</text>
<text x="41.9" y="65.4">RX</text>
<text x="56.2" y="65.4">B1</text>
<text x="56.2" y="61.9">A1</text>
<text x="61.9" y="63.7">13</text>
<text x="61.9" y="60.1">12</text>
<text x="130.1" y="61.9">5</text>
<text x="130.1" y="65.4">6</text>
<text x="133.6" y="60.1">TX</text>
<text x="133.6" y="63.7">RX</text>
<text x="148" y="63.7">B1</text>
<text x="148" y="60.1">A1</text>
<text x="153.6" y="65.4">14</text>
<text x="153.6" y="61.9">13</text>
<text x="38.4" y="67.2">6</text>
<text x="38.4" y="70.7">7</text>
<text x="41.9" y="69">CK</text>
<text x="56.2" y="69">B2</text>
<text x="61.9" y="70.7">15</text>
<text x="61.9" y="67.2">14</text>
<text x="130.1" y="69">7</text>
<text x="133.6" y="67.2">CK</text>
<text x="133.6" y="70.7">STEP</text>
<text x="146.2" y="70.7">VIO</text>
<text x="148" y="67.2">B2</text>
<text x="153.6" y="69">15</text>
<text x="237.7" y="69">1</text>
<text x="241.2" y="70.7">1</text>
<text x="38.4" y="74.3">8</text>
<text x="41.9" y="72.5">STEP</text>
<text x="41.9" y="76">DIR</text>
<text x="54.4" y="72.5">VIO</text>
<text x="130.1" y="72.5">8</text>
<text x="133.6" y="74.3">DIR</text>
<text x="237.7" y="72.5">2</text>
<text x="237.7" y="76">3</text>
<text x="241.2" y="74.3">2</text>
<text x="241.2" y="77.8">3</text>
<text x="295.9" y="72.5">1</text>
<text x="295.9" y="76">2</text>
<text x="299.4" y="74.3">1</text>
<text x="299.4" y="77.8">2</text>
<text x="377" y="90.1">1</text>
<text x="377" y="93.7">2</text>
<text x="380.5" y="91.9">1</text>
<text x="380.5" y="95.4">2</text>
<text x="377" y="97.2">3</text>
<text x="377" y="100.7">4</text>
<text x="380.5" y="99">3</text>
<text x="380.5" y="102.5">4</text>
<text x="198.9" y="109.5">1</text>
<text x="198.9" y="113.1">2</text>
<text x="202.4" y="111.3">1</text>
<text x="248.3" y="109.5">1</text>
<text x="248.3" y="113.1">2</text>
<text x="251.8" y="111.3">1</text>
<text x="299.4" y="109.5">1</text>
<text x="299.4" y="113.1">2</text>
<text x="302.9" y="111.3">1</text>
<text x="43.8" y="118.4">1</text>
<text x="48.3" y="119.8">GPIO 0</text>
<text x="91.7" y="118.4">40</text>
<text x="198.9" y="116.6">3</text>
<text x="202.4" y="114.8">2</text>
<text x="202.4" y="118.4">3</text>
<text x="248.3" y="116.6">3</text>
<text x="251.8" y="114.8">2</text>
<text x="251.8" y="118.4">3</text>
<text x="299.4" y="116.6">3</text>
<text x="302.9" y="114.8">2</text>
<text x="302.9" y="118.4">3</text>
<text x="43.8" y="121.9">2</text>
<text x="43.8" y="125.4">3</text>
<text x="48.3" y="123.3">GPIO 1</text>
<text x="91.7" y="125.4">38</text>
<text x="91.7" y="121.9">39</text>
<text x="198.9" y="120.1">4</text>
<text x="202.4" y="121.9">4</text>
<text x="248.3" y="120.1">4</text>
<text x="251.8" y="121.9">4</text>
<text x="299.4" y="120.1">4</text>
<text x="302.9" y="121.9">4</text>
<text x="43.8" y="128.9">4</text>
<text x="48.3" y="130.4">GPIO 2</text>
<text x="91.7" y="128.9">37</text>
<text x="146" y="128.9">1</text>
<text x="149.5" y="130.7">1</text>
<text x="43.8" y="132.5">5</text>
<text x="43.8" y="136">6</text>
<text x="48.3" y="133.9">GPIO 3</text>
<text x="48.3" y="137.4">GPIO 4</text>
<text x="91.7" y="136">35</text>
<text x="91.7" y="132.5">36</text>
<text x="146" y="132.5">2</text>
<text x="149.5" y="134.2">2</text>
<text x="43.8" y="139.5">7</text>
<text x="43.8" y="143.1">8</text>
<text x="48.3" y="140.9">GPIO 5</text>
<text x="75.9" y="140.9">GPIO 28</text>
<text x="91.7" y="143.1">33</text>
<text x="91.7" y="139.5">34</text>
<text x="359.4" y="143.1">2</text>
<text x="359.4" y="139.5">1</text>
<text x="362.9" y="141.3">1</text>
<text x="43.8" y="146.6">9</text>
<text x="48.3" y="148">GPIO 6</text>
<text x="75.9" y="148">GPIO 27</text>
<text x="91.7" y="146.6">32</text>
<text x="359.4" y="146.6">3</text>
<text x="362.9" y="148.3">3</text>
<text x="362.9" y="144.8">2</text>
<text x="41.8" y="150.1">10</text>
<text x="41.8" y="153.6">11</text>
<text x="48.3" y="151.5">GPIO 7</text>
<text x="48.3" y="155">GPIO 8</text>
<text x="75.9" y="151.5">GPIO 26</text>
<text x="91.7" y="153.6">30</text>
<text x="91.7" y="150.1">31</text>
<text x="359.4" y="150.1">4</text>
<text x="362.9" y="151.9">4</text>
<text x="41.8" y="157.2">12</text>
<text x="41.8" y="160.7">13</text>
<text x="48.3" y="158.6">GPIO 9</text>
<text x="75.9" y="158.6">GPIO 22</text>
<text x="91.7" y="160.7">28</text>
<text x="91.7" y="157.2">29</text>
<text x="198.9" y="160.7">1</text>
<text x="248.3" y="160.7">1</text>
<text x="297.7" y="160.7">1</text>
<text x="41.8" y="164.2">14</text>
<text x="41.8" y="167.7">15</text>
<text x="48.3" y="165.6">GPIO 10</text>
<text x="75.9" y="165.6">GPIO 21</text>
<text x="91.7" y="167.7">26</text>
<text x="91.7" y="164.2">27</text>
<text x="198.9" y="164.2">2</text>
<text x="198.9" y="167.7">3</text>
<text x="202.4" y="162.5">1</text>
<text x="202.4" y="166">2</text>
<text x="248.3" y="164.2">2</text>
<text x="248.3" y="167.7">3</text>
<text x="251.8" y="162.5">1</text>
<text x="251.8" y="166">2</text>
<text x="297.7" y="164.2">2</text>
<text x="297.7" y="167.7">3</text>
<text x="301.2" y="162.5">1</text>
<text x="301.2" y="166">2</text>
<text x="359.4" y="167.7">1</text>
<text x="41.8" y="171.3">16</text>
<text x="48.3" y="169.2">GPIO 11</text>
<text x="48.3" y="172.7">GPIO 12</text>
<text x="75.9" y="172.7">GPIO 19</text>
<text x="75.9" y="169.2">GPIO 20</text>
<text x="91.7" y="171.3">25</text>
<text x="198.9" y="171.3">4</text>
<text x="202.4" y="169.5">3</text>
<text x="202.4" y="173">4</text>
<text x="248.3" y="171.3">4</text>
<text x="251.8" y="169.5">3</text>
<text x="251.8" y="173">4</text>
<text x="297.7" y="171.3">4</text>
<text x="301.2" y="169.5">3</text>
<text x="301.2" y="173">4</text>
<text x="359.4" y="171.3">2</text>
<text x="362.9" y="173">2</text>
<text x="362.9" y="169.5">1</text>
<text x="41.8" y="174.8">17</text>
<text x="41.8" y="178.3">18</text>
<text x="48.3" y="176.2">GPIO 13</text>
<text x="75.9" y="176.2">GPIO 18</text>
<text x="91.7" y="178.3">23</text>
<text x="91.7" y="174.8">24</text>
<text x="359.4" y="178.3">4</text>
<text x="359.4" y="174.8">3</text>
<text x="362.9" y="176.6">3</text>
<text x="41.8" y="181.9">19</text>
<text x="41.8" y="185.4">20</text>
<text x="48.3" y="183.3">GPIO 14</text>
<text x="75.9" y="183.3">GPIO 17</text>
<text x="91.7" y="185.4">21</text>
<text x="91.7" y="181.9">22</text>
<text x="362.9" y="180.1">4</text>
<text x="48.3" y="186.8">GPIO 15</text>
<text x="75.9" y="186.8">GPIO 16</text>
<text x="297.7" y="206.6">1</text>
<text x="301.2" y="208.3">1</text>
<text x="297.7" y="210.1">2</text>
<text x="297.7" y="213.6">3</text>
<text x="301.2" y="211.8">2</text>
<text x="301.2" y="215.4">3</text>
<text x="297.7" y="217.1">4</text>
<text x="301.2" y="218.9">4</text>
<text x="97" y="231.6">D36V28F3</text>
<text x="147.7" y="231.2">1</text>
<text x="151.2" y="233">1</text>
<text x="20.7" y="234.8">1</text>
<text x="20.7" y="238.3">2</text>
<text x="24.2" y="236.5">1</text>
<text x="50.9" y="234.8">1</text>
<text x="53.6" y="236.2">Vin</text>
<text x="66" y="236.2">Vout</text>
<text x="74.1" y="234.8">3</text>
<text x="115.6" y="239.7">VOUT</text>
<text x="127" y="238.3">5</text>
<text x="147.7" y="234.8">2</text>
<text x="151.2" y="236.5">2</text>
<text x="24.2" y="240.1">2</text>
<text x="64.6" y="245" transform="rotate(-90 64.6 245)">GND</text>
<text x="117.2" y="243.2">GND</text>
<text x="127" y="241.8">4</text>
<text x="127" y="245.4">3</text>
<text x="63.1" y="247.7" transform="rotate(-90 63.1 247.7)">2</text>
<text x="117.2" y="246.8">GND</text>
<text x="118.7" y="250.3">VIN</text>
<text x="127" y="248.9">2</text>
<text x="93.2" y="252.4">6</text>
<text x="97.7" y="253.8">PG</text>
<text x="120.1" y="253.8">EN</text>
<text x="127" y="252.4">1</text>
</g>
<g font-size="3.2">
<text x="61.9" y="53.1">10</text>
<text x="144.9" y="53.1">GND</text>
<text x="153.6" y="51.3">10</text>
<text x="53.1" y="54.9">GND</text>
<text x="53.1" y="76">GND</text>
<text x="61.9" y="74.3">16</text>
<text x="144.9" y="74.3">GND</text>
<text x="153.6" y="72.5">16</text>
<text x="48.3" y="126.8">GND</text>
<text x="82" y="126.8">GND</text>
<text x="48.3" y="144.5">GND</text>
<text x="82" y="144.5">GND</text>
<text x="48.3" y="162.1">GND</text>
<text x="82" y="162.1">GND</text>
<text x="48.3" y="179.7">GND</text>
<text x="82" y="179.7">GND</text>
</g>
<g font-size="3.2" fill="#f0f">
<text x="121.7" y="111.7">&gt;&gt; Ext power supply &lt;&lt;</text>
<text x="123.9" y="114.8">(Pico max. 300 mA)</text>
<text x="28.2" y="275.7">Only use one supply (TSR pin comp. LMxx linear regulator)</text>
<text x="28.2" y="278.9">or use Raspeberry Pico onboard pwr supply (300mA max)!</text>
</g>
<g font-size="3.2" fill="#f00">
<text x="80.4" y="119.8">VBUS</text>
<text x="80.8" y="123.3">VSYS</text>
<text x="76.9" y="130.4">3v3_EN</text>
<text x="72.6" y="133.9">3v3 (OUT)</text>
</g>
<text font-size="3.2" fill="#060" x="72.2" y="137.4">ADC_VREF</text>
<text font-size="3.2" fill="#0f0" x="82.3" y="155">RUN</text>
<g font-size="1.8" fill="#00f">
<text x="49" y="46.4" transform="rotate(-90 49 46.4)">17</text>
<text x="52.6" y="46.4" transform="rotate(-90 52.6 46.4)">18</text>
<text x="140.8" y="44.6" transform="rotate(-90 140.8 44.6)">17</text>
<text x="144.3" y="44.6" transform="rotate(-90 144.3 44.6)">18</text>
<text x="50.4" y="50.4" transform="rotate(-90 50.4 50.4)">IDX</text>
<text x="54" y="51.8" transform="rotate(-90 54 51.8)">DIAG</text>
<text x="142.2" y="48.6" transform="rotate(-90 142.2 48.6)">IDX</text>
<text x="145.7" y="50" transform="rotate(-90 145.7 50)">DIAG</text>
</g>
</svg>
